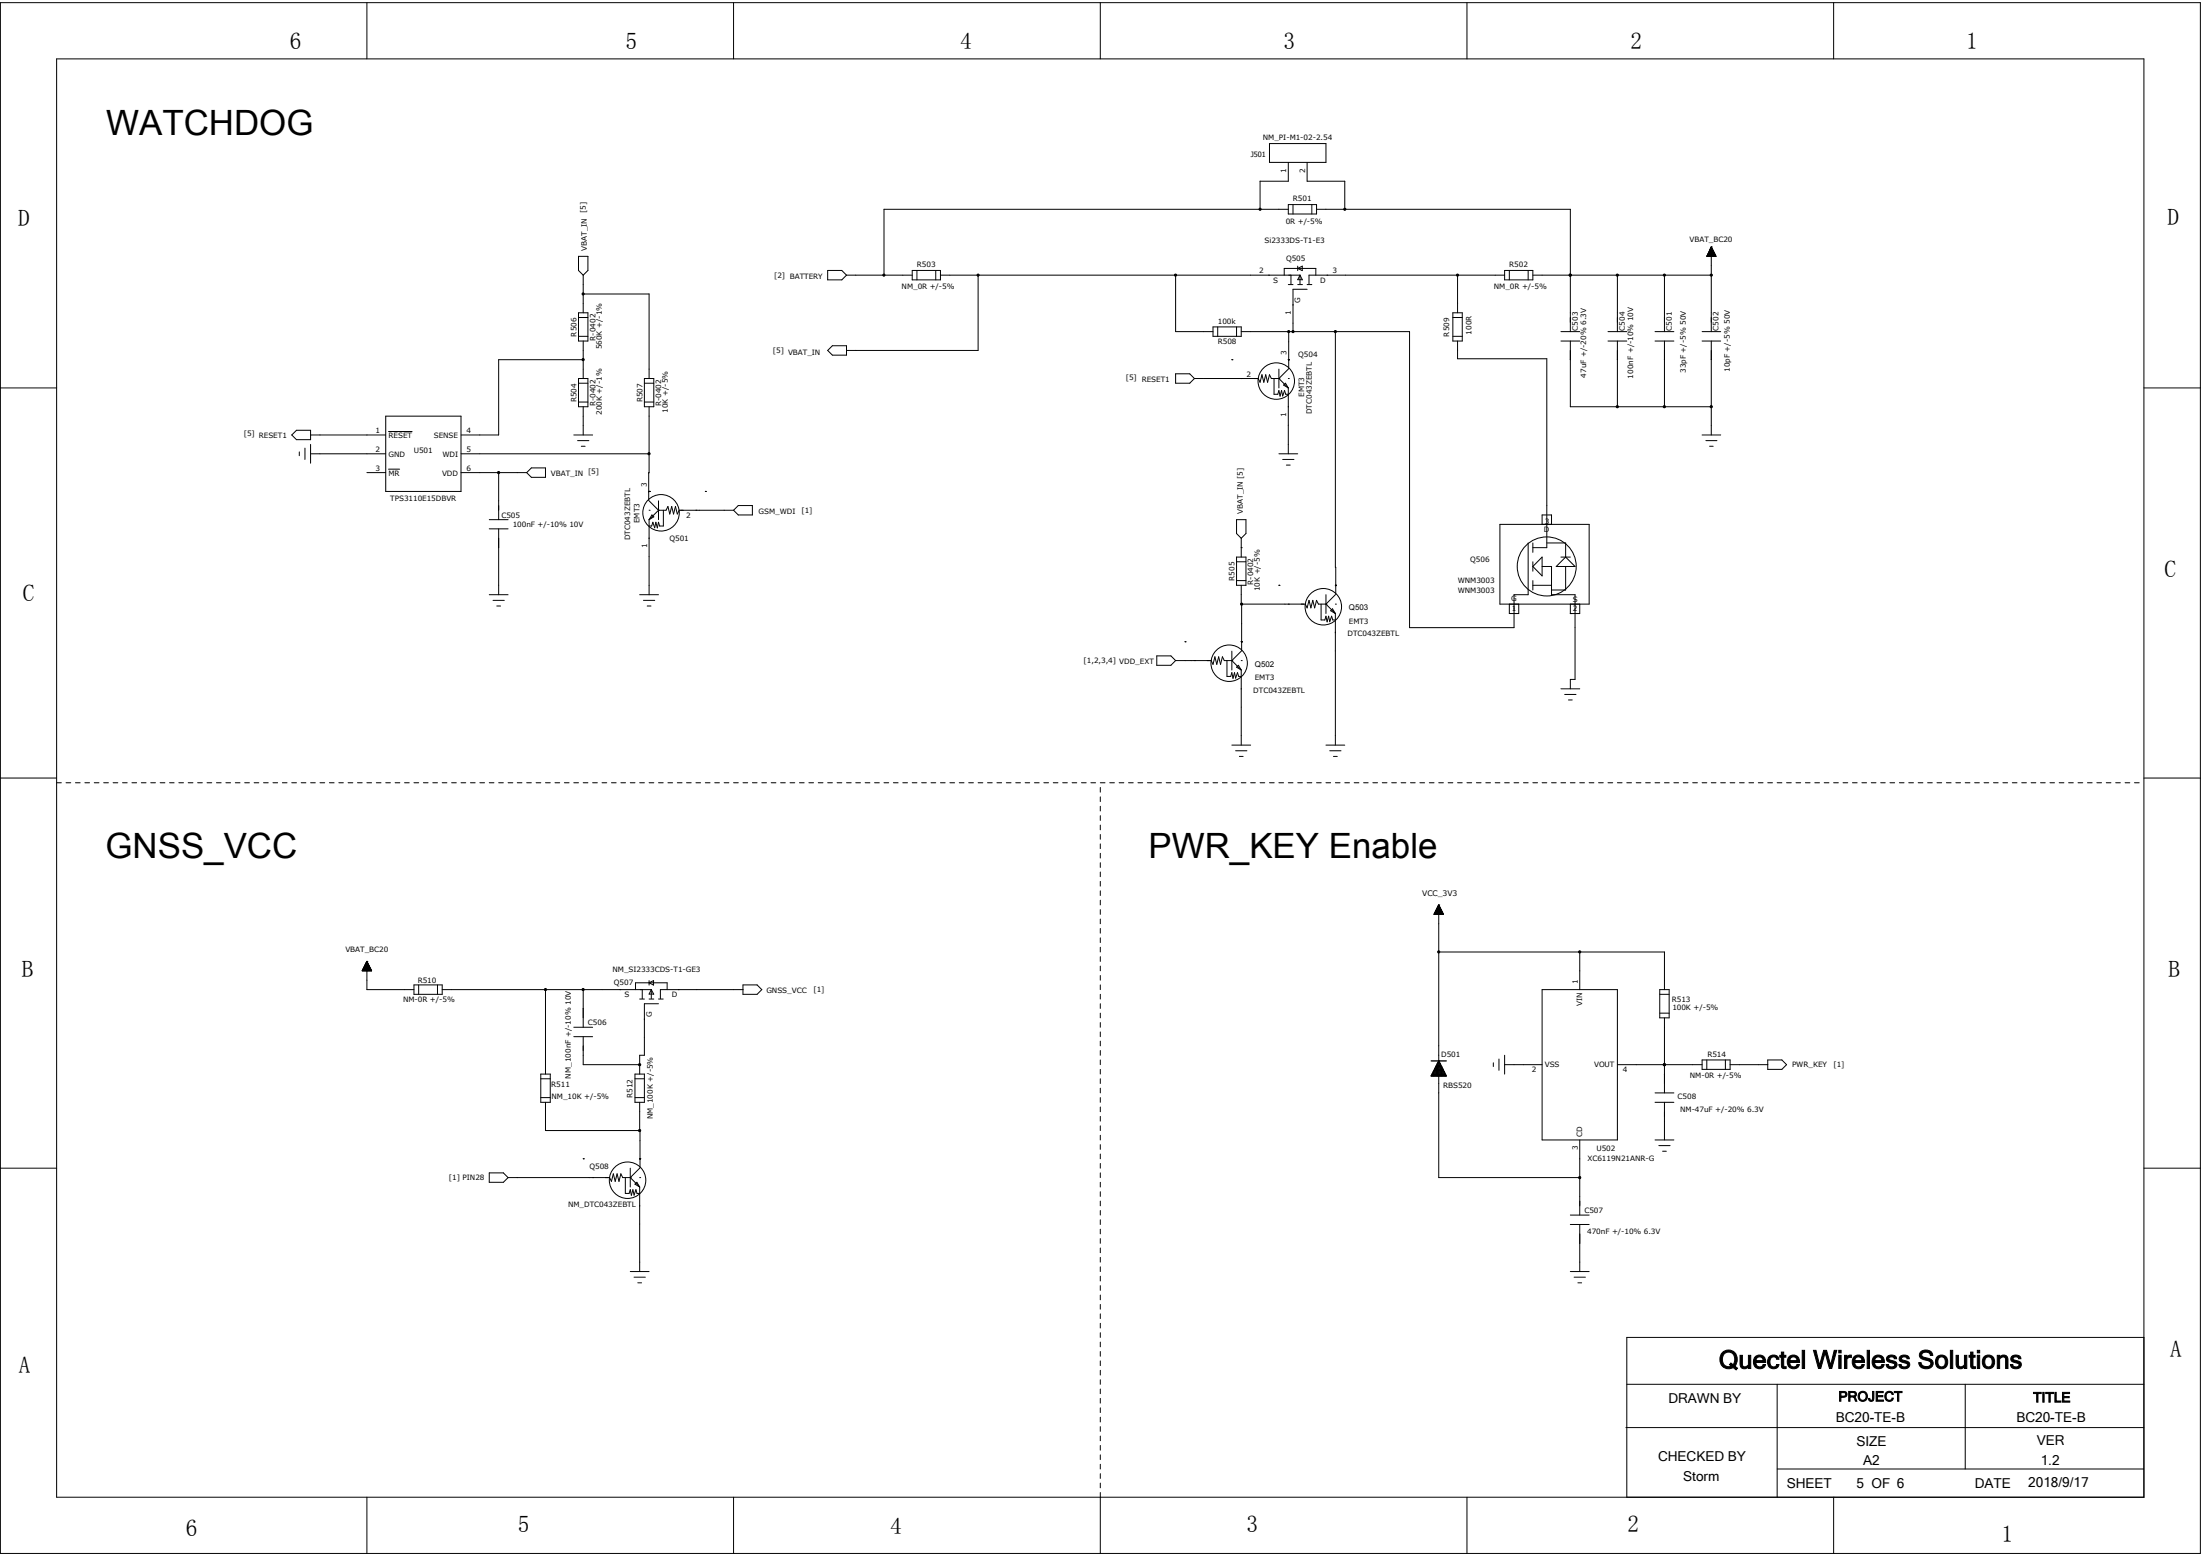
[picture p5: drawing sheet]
<svg xmlns="http://www.w3.org/2000/svg" width="297mm" height="210mm" viewBox="0 0 297 210" stroke-linecap="round" stroke-linejoin="round" font-family="sans-serif">
<g fill="none" stroke="#000" stroke-width=".13">
<path d="M.1 .4h296.8v209.3h-296.8zM7.6 7.9h281.7v194.2h-281.7zM49.5 .4v7.5M99 .4v7.5M148.5 .4v7.5M171.3 19.4h7.6v2.5h-7.6zM198 .4v7.5M247.4 .4v7.5M78.1 34.6h1.2v1.9l-.6 .6-.6-.6zM78.7 39.7h8.9v11.4M78.7 37.1v5.1M111.7 36.5h1.9l.6 .6-.6 .7h-1.9z"/>
<path d="M114.2 37.1h8.9M123.1 36.5h3.8v1.3h-3.8zM123.7 36.5v1.3M126.3 36.5v1.3M126.9 37.1h48.5M132 37.1v10.2h-17.8M158.6 37.1v7.7h5.1M173.3 37.1v-.9h4.3v.9M173.8 21.9v2.6h-3.8v3.7M173.8 27.6h3.9v1.3h-3.9zM173.8 28.2h-54.5v8.9M173.8 38.4h.7"/>
<path d="M174.2 37.1v1.3M174.5 27.6v1.3M175.1 38.4h.6M175.1 35.9v.6M175.1 36.2l.6-.3v.6zM175.4 37.1v1.3M175.4 37.1l.3 .7M175.4 37.1l-.3 .7h.6M176.4 39h-1.9v5.8M176.4 21.9v2.6h5.1v3.7M176.4 38.4h.6M177 27.6v1.3"/>
<path d="M177.7 28.2h34.2v16.6M196.7 37.1v5.1M203 37.1h-26.4v1.3M203 36.5h3.8v1.3h-3.8zM203.7 36.5v1.3M206.2 36.5v1.3M206.8 37.1h24.1M211.9 37.1h.1M218.2 37.1v7.7M224.6 37.1v7.7M230.3 34.5l1.2 .1M230.3 34.5v.1"/>
<path d="M230.4 34.5h1.1M230.4 34.4h1.1v.2M230.4 34.4v.2M230.4 34.4h1.1M230.4 34.3h1v.3M230.4 34.3v.3M230.5 34.3h.9M230.5 34.2h.9v.4M230.5 34.1h.8v.5M230.5 34.1v.5M230.6 34.1h.7M230.6 34h.7v.6"/>
<path d="M230.6 34v.6M230.6 34h.7M230.6 33.9h.6v.7M230.6 33.9v.7M230.7 33.9h.5M230.7 33.8h.5v.8M230.7 33.8h.5M230.7 33.7h.4v.9M230.7 33.7v.9M230.7 33.7h.4M230.8 33.6h.3v1M230.8 33.5h.2v1.1"/>
<path d="M230.8 33.5v1.1M230.8 33.5h.2M230.9 33.4h.1v1.2M230.9 33.3h.1M230.9 33.3v11.5M230.9 33.3l.7 1.3h-1.3zM230.9 33.4v1.2M231 33.6h-.2v1M231.4 34.2h-.9v.4M.1 52.4h7.5M39.4 58.7l.6-.6h1.9v1.2h-1.9zM41.9 58.7h10.1"/>
<path d="M41.9 60v2.5M52 56.2h10.2v10.1h-10.2zM52.4 58.2h3.2M77.4 58.7h2.6M77.9 59.5h1.6M78.1 45.4h1.2M78.1 42.2h1.2v3.8h-1.2zM78.1 51.1h1.2v3.8h-1.2zM78.1 54.3h1.2M78.1 51.7h1.2M78.1 42.9h1.2M78.7 48.5h-11.4v10.2h-5.1"/>
<path d="M78.7 46v5.1M78.7 54.9v3.8M87 51.1h1.2v3.8h-1.2zM87 54.3h1.2M87 51.7h1.2M87.6 54.9l-.1 12.6M111.7 47.3l.6-.6h1.9v1.2h-1.9zM158.6 50.5h1.9l.7 .6-.7 .6h-1.9zM161.2 51.1h8.6l.2 .5 .3-1 .2 1 .3-1 .2 1 .3-1 .3 .5h1M163.7 44.1h3.8v1.3h-3.8zM164.3 44.1v1.3M166.2 48.5h.1"/>
<path d="M166.9 44.1v1.3M167.5 51.1h.1M167.5 44.8h22.7v39.9h14.1v-4.4h1.9v-7M171.9 51.1v2.1h.5l.2-.5 .1 .8 .2-.8 .2 .7M172.6 51.1h.1M172.6 49.8v2.6M172.6 51.1l1.2 1.3M173.2 52l.3-.3 .3 .7zM173.8 51.1h.1M173.8 48.5h.1M173.8 52.4v8.8M173.8 49.8l-1.2 1.3"/>
<path d="M173.8 53.2h-.3l-.2-.5-.2 .8M173.9 44.8v5M180.2 44.8v35.4M196 45.4h1.3M196 42.2h1.3v3.8h-1.3zM196 42.9h1.3M196.7 46v2.4h12v25.5h-1.9M210.6 44.8h2.6M210.6 46h2.6M211.9 46v8.9h19M217 44.8h2.5M217 46h2.5"/>
<path d="M218.2 46v8.9M223.3 44.8h2.6M223.3 46h2.6M224.6 46v8.9M229.7 44.8h2.5M229.7 58.7h2.5M229.7 46h2.5M230.2 59.5h1.5M230.9 46v12.7M289.3 52.4h7.6M40.4 61v.5M41.1 60.5v1.5"/>
<path d="M41.9 61.2h10.1M49.5 63.8h2.5M52.4 63.3h1.5M62.2 61.2h25.4M62.2 63.8h8.9M66 70.1h2.6M66 71.4h2.6M67.3 63.8v6.3M67.3 71.4v8.9M71.1 63.8l.6-.6h1.9v1.2h-1.9zM78.4 60.2h.6M87.6 68.9h.1"/>
<path d="M87.6 66.3h.1M87.6 70.2v10.1M87.6 67.6l1.3 1.3M87.6 71h.3l.2-.5 .2 .7M88 69.5l.2 .3-.6 .3zM88.9 68.9h.1M88.9 67.6v2.5M88.9 68.9l-1.3 1.2M88.9 68.9h1l.2-.5 .3 1 .2-1 .3 1 .2-1 .3 1 .3-.5h7.3M89.5 68.9v2.1h-.5l-.1-.5-.2 .7-.2-.7-.2 .7M93.9 68.9h.1M95.2 66.3h.1"/>
<path d="M99.6 68.2h1.9v1.3h-1.9l-.6-.6zM166.9 70.1h1.2v1.9l-.6 .6-.6-.6zM166.9 75.2h1.2v3.8h-1.2zM166.9 78.4h1.2M166.9 75.8h1.2M167.5 73.9h.1M167.5 72.6v2.6M167.5 79v2.5h8.6l.3 .5 .2-1 .3 1 .2-1 .3 1 .3-1 .2 .5h1M172.6 79h.1M172.6 61.2h2.5M173.1 62h1.5M173.6 62.8h.5"/>
<path d="M180.2 79h.1M202.4 70.8h12v10.7h-12zM206.8 79h2.6M206.8 73.3v1.2M206.8 75.8v1.3M206.8 78.4v1.2M208.1 76.5h1.3v3.8h3.1v11.4h-.6v1.3M208.1 75.2v2.5l-1.3-1.2zM208.1 70.8v-1.3h1.3v1.3M208.7 73.3h2.6v1.9M210 76.5l1.3-1.3 1.2 1.3zM210.6 75.2h1.3"/>
<path d="M211.3 76.5v3.1h-1.9M230.7 60.2h.5M66 80.3h2.6M66.5 81h1.6M67 81.8h.5M86.3 80.3h2.6M86.8 81h1.5M87.3 81.8h.5M156.1 88.5h1.9l.6 .7-.6 .6h-1.9zM158.6 89.2h4.8l.3 .5 .2-1.1 .3 1.1 .2-1.1 .3 1.1 .3-1.1 .2 .6h1M159.9 86.6h.1M161.2 89.2h.1"/>
<path d="M165.6 89.2v2.1h.5l.1-.5 .2 .7 .2-.7 .1 .7M166.2 89.2h.1M166.2 87.9v2.5M166.2 89.2l1.3 1.2M166.9 90l.2-.2 .4 .6zM167.5 89.2h.1M167.5 86.6h.1M167.5 90.5v10.1M167.5 87.9l-1.3 1.3M167.5 91.3h-.4l-.1-.5-.3 .7M167.5 81.5v6.3M173.8 81.5h.1"/>
<path d="M178.3 81.5v2.2h.5l.1-.5 .2 .7 .2-.7 .1 .7M178.9 81.5h.1M178.9 80.3v2.5M178.9 81.5l1.3 1.3M179.6 82.4l.2-.2 .4 .6zM180.2 81.5h.1M180.2 80.3l-1.3 1.2M180.2 82.9v17.7M180.2 83.7h-.4l-.1-.5-.3 .7M203.7 81.5v1.3h1.2v-1.3M210.6 93h2.6M211.1 93.7h1.6"/>
<path d="M211.6 94.5h.6M211.9 82.8h.1M211.9 81.5v1.3M213.2 81.5v1.3h-1.3M.1 105h7.5M7.6 105.6h.7M8.9 105.6h.6M10.2 105.6h.6M11.5 105.6h.6M12.7 105.6h.7M14 105.6h.6M15.3 105.6h.6"/>
<path d="M16.5 105.6h.7M17.8 105.6h.6M19.1 105.6h.6M20.3 105.6h.7M21.6 105.6h.6M22.9 105.6h.6M24.1 105.6h.7M25.4 105.6h.6M26.7 105.6h.6M27.9 105.6h.7M29.2 105.6h.6M30.5 105.6h.6"/>
<path d="M31.7 105.6h.7M33 105.6h.7M34.3 105.6h.6M35.6 105.6h.6M36.8 105.6h.7M38.1 105.6h.6M39.4 105.6h.6M40.6 105.6h.7M41.9 105.6h.6M43.2 105.6h.6M44.4 105.6h.7M45.7 105.6h.6"/>
<path d="M47 105.6h.6M48.2 105.6h.7M49.5 105.6h.6M50.8 105.6h.6M52 105.6h.7M53.3 105.6h.7M54.6 105.6h.6M55.9 105.6h.6M57.1 105.6h.7M58.4 105.6h.6M59.7 105.6h.6M60.9 105.6h.7"/>
<path d="M62.2 105.6h.6M63.5 105.6h.6M64.7 105.6h.7M66 105.6h.7M67.3 105.6h.6M68.6 105.6h.6M69.8 105.6h.6M71.1 105.6h.6M72.3 105.6h.7M73.6 105.6h.7M74.9 105.6h.6M76.2 105.6h.6"/>
<path d="M77.4 105.6h.7M78.7 105.6h.6M80 105.6h.6M81.2 105.6h.7M82.5 105.6h.6M83.8 105.6h.6M85 105.6h.7M86.3 105.6h.7M87.6 105.6h.6M88.9 105.6h.6M90.1 105.6h.7M91.4 105.6h.6"/>
<path d="M92.6 105.6h.7M93.9 105.6h.6M95.2 105.6h.6M96.4 105.6h.7M97.7 105.6h.7M99 105.6h.6M100.3 105.6h.6M101.5 105.6h.7M102.8 105.6h.6M104.1 105.6h.6M105.3 105.6h.7M106.6 105.6h.6"/>
<path d="M107.9 105.6h.6M109.1 105.6h.7M110.4 105.6h.7M111.7 105.6h.6M113 105.6h.6M114.2 105.6h.7M115.5 105.6h.6M116.7 105.6h.7M118 105.6h.6M119.3 105.6h.6M120.6 105.6h.6M121.8 105.6h.7"/>
<path d="M123.1 105.6h.6M124.4 105.6h.6M125.6 105.6h.7M126.9 105.6h.6M128.2 105.6h.6M129.4 105.6h.7M130.7 105.6h.6M132 105.6h.6M133.3 105.6h.6M134.5 105.6h.7M135.8 105.6h.6M137.1 105.6h.6"/>
<path d="M138.3 105.6h.6M139.6 105.6h.6M140.9 105.6h.6M142.1 105.6h.7M143.4 105.6h.6M144.7 105.6h.6M145.9 105.6h.7M147.2 105.6h.6M148.5 106.3v.6M148.5 107.5v.7M148.5 108.8v.7M148.5 110.1v.6"/>
<path d="M148.5 111.4v.6M148.5 112.6v.7M148.5 113.9v.6M148.5 115.2v.6M148.5 116.4v.7M148.5 117.7v.6M148.5 119v.6M148.5 105.6h.6M149.7 105.6h.7M151 105.6h.6M152.3 105.6h.6M153.6 105.6h.6"/>
<path d="M154.8 105.6h.7M156.1 105.6h.6M157.4 105.6h.6M158.6 105.6h.7M159.9 105.6h.6M161.2 105.6h.6M162.4 105.6h.6M163.7 105.6h.6M165 105.6h.6M166.2 105.6h.7M166.2 100.6h2.6M166.7 101.3h1.6"/>
<path d="M167.2 102.1h.5M167.5 105.6h.6M168.8 105.6h.6M170 105.6h.7M171.3 105.6h.6M172.6 105.6h.6M173.8 105.6h.7M175.1 105.6h.6M176.4 105.6h.6M177.7 105.6h.6M178.9 105.6h.7M178.9 100.6h2.6"/>
<path d="M179.4 101.3h1.6M179.9 102.1h.5M180.2 105.6h.6M181.5 105.6h.6M182.7 105.6h.7M184 105.6h.6M185.3 105.6h.6M186.5 105.6h.7M187.8 105.6h.6M189.1 105.6h.6M190.3 105.6h.7M191.6 105.6h.6"/>
<path d="M192.9 105.6h.6M194.1 105.6h.7M195.4 105.6h.6M196.7 105.6h.6M198 105.6h.6M199.2 105.6h.7M200.5 105.6h.6M201.8 105.6h.6M203 105.6h.7M204.3 105.6h.6M205.6 105.6h.6M206.8 105.6h.7"/>
<path d="M208.1 105.6h.6M209.4 105.6h.6M210.6 105.6h.7M211.9 105.6h.6M213.2 105.6h.6M214.4 105.6h.7M215.7 105.6h.6M217 105.6h.6M218.2 105.6h.7M219.5 105.6h.7M220.8 105.6h.6M222.1 105.6h.6"/>
<path d="M223.3 105.6h.7M224.6 105.6h.6M225.9 105.6h.6M227.1 105.6h.7M228.4 105.6h.6M229.7 105.6h.6M230.9 105.6h.7M232.2 105.6h.6M233.5 105.6h.6M234.7 105.6h.7M236 105.6h.6M237.3 105.6h.6"/>
<path d="M238.5 105.6h.7M239.8 105.6h.6M241.1 105.6h.6M242.3 105.6h.7M243.6 105.6h.7M244.9 105.6h.6M246.2 105.6h.6M247.4 105.6h.7M248.7 105.6h.6M250 105.6h.6M251.2 105.6h.7M252.5 105.6h.6"/>
<path d="M253.8 105.6h.6M255 105.6h.7M256.3 105.6h.6M257.6 105.6h.6M258.8 105.6h.7M260.1 105.6h.6M261.4 105.6h.6M262.6 105.6h.7M263.9 105.6h.7M265.2 105.6h.6M266.5 105.6h.6M267.7 105.6h.7"/>
<path d="M269 105.6h.6M270.3 105.6h.6M271.5 105.6h.7M272.8 105.6h.6M274.1 105.6h.6M275.3 105.6h.7M276.6 105.6h.6M277.9 105.6h.6M279.1 105.6h.7M280.4 105.6h.6M281.7 105.6h.6M282.9 105.6h.7"/>
<path d="M284.2 105.6h.7M285.5 105.6h.6M286.8 105.6h.6M288 105.6h.7M289.3 105h7.6M48.9 131h1.2M48.9 130.9h1.2M48.9 131v-.1h1.2v.1M49 130.8h1M49 130.8h1v.2M49.1 131v-.3h.9v.3M49.1 130.6h.8"/>
<path d="M49.1 130.6h.8v.4M49.1 130.5v.5M49.1 130.5h.8M49.1 131v-.5h.8v.5M49.2 130.4h.6M49.2 130.4h.6v.6M49.2 130.3v.7M49.2 130.3h.6M49.3 130.3h.5v.7M49.3 130.2v.8M49.3 130.2h.4M49.3 130.2h.4v.8"/>
<path d="M49.4 130.1h.3v.9M49.4 130v1M49.4 130h.2M49.4 130h.2v1M49.4 129.9v1.1M49.4 129.9h.2M49.5 129.8h.1v1.2M49.5 129.8v1.2M49.5 129.8h.1M49.5 129.8v3.8h6.4M49.5 129.8l-.6 1.2M49.5 129.8l.6 1.2h-1.2"/>
<path d="M49.7 130.1h-.4v.9M50 130.7h-1v.3M55.9 132.9h3.8v1.3h-3.8zM56.5 132.9v1.3M59 132.9v1.3M59.7 133.6h28.2M73.6 133.6v11.4M77.4 139.9h2.6M77.4 138.6h2.6M78.7 133.6v5M78.7 139.9v3.8h7.6M85.8 133.6v-1h4.2v1"/>
<path d="M86.3 134.8h.7M86.7 133.6v1.2M87.6 132.3v.6M87.6 134.8h.6M87.6 132.6l.6-.3v.6zM87.9 133.6v1.2M87.9 133.6l.3 .6M87.9 133.6l-.3 .6h.6M88.9 135.5h-1.9v6.9h-.7v2.6M88.9 134.8h.6M100.3 132.9h1.9l.6 .7-.6 .6h-1.9zM100.3 133.6h-11.2v1.2"/>
<path d="M148.5 120.2v.7M148.5 121.5v.6M148.5 122.8v.6M148.5 124v.7M148.5 125.3v.6M148.5 126.6v.6M148.5 127.8v.7M148.5 129.1v.7M148.5 130.4v.6M148.5 131.7v.6M148.5 132.9v.7M148.5 134.2v.6"/>
<path d="M148.5 135.5v.6M148.5 136.7v.7M148.5 138v.6M148.5 139.3v.6M193.5 123.3l1.3 .1M193.5 123.3v.1M193.6 123.3h1.1M193.6 123.4v-.2h1.1v.2M193.6 123.2h1.1M193.6 123.4v-.3h1v.3M193.7 123.1h.9M193.7 123.4v-.4h.9v.4"/>
<path d="M193.7 123h.9M193.7 123.4v-.5h.8v.5M193.8 122.9h.7M193.8 122.8h.7v.6M193.8 122.8v.6M193.8 122.8h.7M193.8 122.7h.6v.7M193.8 122.7v.7M193.9 122.7h.5M193.9 122.6h.5v.8M193.9 122.6v.8M193.9 122.6h.5"/>
<path d="M193.9 122.5h.4v.9M193.9 122.5v.9M194 122.5h.3M194 122.4h.3v1M194 122.3h.2v1.1M194 122.3v1.1M194.1 122.3h.1M194.1 122.2h.1v1.2M194.1 122.2v1.2M194.1 122.2h.1M194.1 122.1h.1M194.1 128.5h30.5v5.1"/>
<path d="M194.1 122.1v21.1M194.1 122.1l.7 1.3h-1.3zM194.3 122.4h-.3v1M208.1 133.6h10.1v20.2h-10.1zM213.2 128.5v5.1M224 134.2h1.2M224 133.6h1.2v3.8h-1.2zM224 136.7h1.2M224.6 137.4v10.1M.1 157.7h7.5M66 158.3h1.9l.7 .6-.7 .7h-1.9zM68.6 158.9h13.7l.2 .5 .3-1 .2 1 .3-1 .2 1 .3-1 .2 .5h1"/>
<path d="M73 145h1.3v3.8h-1.3zM73 148.1h1.3M73 145.6h1.3M73.6 148.8v3.8h12.8v5M78.7 156.4h.1M80 158.9h.1M84.4 158.9v2.2h.5l.1-.5 .2 .7 .2-.7 .2 .7M85 158.9h.1M85 157.7v2.5M85 158.9l1.3 1.3M85.7 145h1.3v3.8h-1.3zM85.7 148.1h1.3"/>
<path d="M85.7 145.6h1.3M85.7 159.8l.2-.2 .4 .6zM86.3 158.9h.1M86.3 156.4h.1M86.3 143.7h.1M86.3 148.8v3.8M86.3 157.7l-1.3 1.2M148.5 140.5v.6M148.5 141.8v.6M148.5 143.1v.6M148.5 144.3v.7M148.5 145.6v.6"/>
<path d="M148.5 146.9v.6M148.5 148.1v.7M148.5 149.4v.6M148.5 150.7v.6M148.5 151.9v.7M148.5 153.2v.6M148.5 154.5v.6M148.5 155.8v.6M148.5 157v.7M148.5 158.3v.6M148.5 159.6v.6M194.1 145.2v13.7h19.1"/>
<path d="M201.5 143.4v.5M202.3 142.9v1.6M203 142.4v2.6M203 143.7h5.1M213.2 153.8v10.2M218.2 143.7h11.5M223.3 148.8h2.6M223.3 153.8h2.6M223.3 147.5h2.6M223.8 154.6h1.6M224.3 155.4h.6M224.6 143.7h.1"/>
<path d="M224.6 148.8v5M229.7 143.1h3.8v1.2h-3.8zM230.3 143.1v1.2M232.8 143.1v1.2M233.5 143.7h5M238.5 143.1h1.9l.7 .6-.7 .6h-1.9zM289.3 157.7h7.6M85 171.6h2.6M85.6 172.4h1.5M86.1 173.1h.5M86.3 160.3v11.3M86.3 161.1h-.3l-.2-.5-.2 .7"/>
<path d="M148.5 160.8v.7M148.5 162.1v.6M148.5 163.4v.6M148.5 164.6v.7M148.5 165.9v.6M148.5 167.2v.6M148.5 168.4v.7M148.5 169.7v.6M148.5 171v.6M148.5 172.2v.7M148.5 173.5v.6M148.5 174.8v.6"/>
<path d="M148.5 176.1v.6M148.5 177.3v.7M148.5 178.6v.6M148.5 179.9v.6M211.9 164h2.5M211.9 165.3h2.5M211.9 171.6h2.5M212.4 172.4h1.5M212.9 173.1h.5M213.2 165.3v6.3M148.5 181.1v.7M148.5 182.4v.6"/>
<path d="M148.5 183.7v.6M148.5 184.9v.7M148.5 186.2v.6M148.5 187.5v.6M148.5 188.7v.7M148.5 190v.6M148.5 191.3v.6M148.5 192.5v.7M148.5 193.8v.6M148.5 195.1v.6M148.5 196.4v.6M148.5 197.6v.7"/>
<path d="M148.5 198.9v.6M219.4 192.7h69.9M219.5 186.8h69.8M239.8 186.8v15.3M239.8 198.3h49.5M265.2 186.8v11.5M289.3 180.5h-69.8v21.6M49.5 202.1v7.6M99 202.1v7.6M148.5 200.2v.6M148.5 201.4v8.3M198 202.1v7.6"/>
<path d="M247.4 202.1v7.6"/>
<circle cx="172.2" cy="51.4" r="2.46"/>
<circle cx="89.2" cy="69.2" r="2.46"/>
<circle cx="208.7" cy="76.4" r="4"/>
<circle cx="165.9" cy="89.5" r="2.46"/>
<circle cx="178.6" cy="81.9" r="2.46"/>
<circle cx="84.7" cy="159.3" r="2.46"/>
</g>
<g fill="none" stroke="#000" stroke-width=".18">
<path d="M193.1 143.2h2.1M193.1 145.2h2M193.2 145h1.9v.2M193.3 144.9v.3M193.3 144.8h1.7M193.4 144.7h1.5v.5M193.5 144.6v.6M193.5 144.5h1.3M193.6 144.3h1.1v.9M193.6 144.2v1M193.7 144.1h.9M193.8 143.9h.7"/>
<path d="M193.8 143.8v1.4M193.9 143.8h.5M193.9 143.6h.4M194 143.5v1.7M194 143.4h.2M194.1 143.2h.1M194.1 143.2l1.1 2h-2.1zM194.2 143.2v2M194.3 143.6v1.6M194.5 143.9v1.3"/>
</g>
<g fill="#000" stroke="#000" stroke-width=".13">
<circle cx="78.7" cy="39.7" r=".15"/>
<circle cx="119.3" cy="37.1" r=".15"/>
<circle cx="132" cy="37.1" r=".14"/>
<circle cx="158.6" cy="37.1" r=".15"/>
<circle cx="170" cy="28.2" r=".15"/>
<circle cx="181.5" cy="28.2" r=".15"/>
<circle cx="196.7" cy="37.1" r=".14"/>
<circle cx="211.9" cy="37.1" r=".15"/>
<circle cx="218.2" cy="37.1" r=".15"/>
<circle cx="224.6" cy="37.1" r=".15"/>
<circle cx="230.9" cy="37.1" r=".15"/>
<circle cx="78.7" cy="48.5" r=".15"/>
<circle cx="173.9" cy="44.8" r=".15"/>
<circle cx="174.5" cy="44.8" r=".15"/>
<circle cx="180.2" cy="44.8" r=".15"/>
<circle cx="218.2" cy="54.9" r=".15"/>
<circle cx="224.6" cy="54.9" r=".15"/>
<circle cx="230.9" cy="54.9" r=".15"/>
<circle cx="67.3" cy="63.8" r=".15"/>
<circle cx="87.6" cy="61.2" r=".15"/>
<circle cx="167.5" cy="81.5" r=".15"/>
<circle cx="73.6" cy="133.6" r=".15"/>
<circle cx="78.7" cy="133.6" r=".15"/>
<circle cx="194.1" cy="128.5" r=".15"/>
<circle cx="213.2" cy="128.5" r=".15"/>
<circle cx="86.3" cy="152.6" r=".15"/>
<circle cx="86.3" cy="143.7" r=".15"/>
<circle cx="213.2" cy="158.9" r=".15"/>
<circle cx="224.6" cy="143.7" r=".15"/>
</g>
<g font-size="4.7">
<text x="14.3" y="18.2">WATCHDOG</text>
<text x="14.2" y="115.7">GNSS_VCC</text>
<text x="155" y="115.7">PWR_KEY Enable</text>
</g>
<text font-size="3.4" x="231.9" y="184.7">Quectel Wireless Solutions</text>
<g font-size="3.2">
<text x="39.1" y="6.7">6</text>
<text x="84.4" y="6.7">5</text>
<text x="129.6" y="6.7">4</text>
<text x="173.2" y="6.7">3</text>
<text x="220" y="6.7">2</text>
<text x="265.3" y="6.7">1</text>
<text x="2.4" y="30.5">D</text>
<text x="292.5" y="30.4">D</text>
<text x="292.1" y="77.9">C</text>
<text x="3.1" y="81.2">C</text>
<text x="2.9" y="131.9">B</text>
<text x="292.6" y="131.9">B</text>
<text x="2.6" y="185.3">A</text>
<text x="292.9" y="183.2">A</text>
<text x="25.1" y="207.3">6</text>
<text x="69.9" y="206.8">5</text>
<text x="120.1" y="207.1">4</text>
<text x="168.2" y="206.8">3</text>
<text x="219.6" y="206.8">2</text>
<text x="270.1" y="208.1">1</text>
</g>
<g font-size="1.8">
<text x="225.1" y="189.4">DRAWN BY</text>
<text x="247.7" y="191.9">BC20-TE-B</text>
<text x="248.1" y="189.1">PROJECT</text>
<text x="272.1" y="191.9">BC20-TE-B</text>
<text x="274.4" y="189.2">TITLE</text>
<text x="223.7" y="197.1">CHECKED BY</text>
<text x="250.5" y="195.2">SIZE</text>
<text x="251.4" y="197.7">A2</text>
<text x="274.9" y="195">VER</text>
<text x="275.4" y="197.7">1.2</text>
<text x="227.1" y="199.9">Storm</text>
<text x="241.1" y="200.8">SHEET</text>
<text x="250.5" y="200.8">5 OF 6</text>
<text x="266.5" y="200.8">DATE</text>
<text x="273.7" y="200.7">2018/9/17</text>
</g>
<g font-size="1.1">
<text x="182" y="82.3">Q503</text>
<text x="169.3" y="90">Q502</text>
</g>
<g font-size="1">
<text x="168.8" y="21.1">J501</text>
<text x="170.4" y="18.9">NM_PI-M1-02-2.54</text>
<text x="173.6" y="23.3" transform="rotate(-90 173.6 23.3)">1</text>
<text x="176.1" y="23.3" transform="rotate(-90 176.1 23.3)">2</text>
<text x="174.5" y="27.2">R501</text>
<text x="79.2" y="33.9" transform="rotate(-90 79.2 33.9)">VBAT_IN [5]</text>
<text x="170.6" y="32.8">Si2333DS-T1-E3</text>
<text x="173.5" y="30.2">0R +/-5%</text>
<text x="173.5" y="35.2">Q505</text>
<text x="228" y="32.7">VBAT_BC20</text>
<text x="104.5" y="37.5">[2] BATTERY</text>
<text x="121.7" y="39.1">NM_0R +/-5%</text>
<text x="123.7" y="36.1">R503</text>
<text x="169.9" y="36.9">2</text>
<text x="171.8" y="38.2">S</text>
<text x="175.5" y="40.8" transform="rotate(-90 175.5 40.8)">G</text>
<text x="178.1" y="38.2">D</text>
<text x="179.8" y="36.9">3</text>
<text x="201.6" y="39.1">NM_0R +/-5%</text>
<text x="203.7" y="36.1">R502</text>
<text x="77.8" y="45.4" transform="rotate(-90 77.8 45.4)">R506</text>
<text x="80.3" y="46" transform="rotate(-90 80.3 46)">R-0402</text>
<text x="81.2" y="47.2" transform="rotate(-90 81.2 47.2)">560K +/-1%</text>
<text x="104.3" y="47.7">[5]</text>
<text x="106.3" y="48">VBAT_IN</text>
<text x="164.3" y="46.5">R508</text>
<text x="164.3" y="43.7">100k</text>
<text x="173.6" y="47.9" transform="rotate(-90 173.6 47.9)">3</text>
<text x="174.2" y="42.5" transform="rotate(-90 174.2 42.5)">1</text>
<text x="195.6" y="45.4" transform="rotate(-90 195.6 45.4)">R509</text>
<text x="198.6" y="45.2" transform="rotate(-90 198.6 45.2)">100R</text>
<text x="212.9" y="44.7" transform="rotate(-90 212.9 44.7)">C503</text>
<text x="219.2" y="44.7" transform="rotate(-90 219.2 44.7)">C504</text>
<text x="225.6" y="44.7" transform="rotate(-90 225.6 44.7)">C501</text>
<text x="231.9" y="44.7" transform="rotate(-90 231.9 44.7)">C502</text>
<text x="151.9" y="51.3">[5]</text>
<text x="154.1" y="51.6">RESET1</text>
<text x="168.2" y="50.9">2</text>
<text x="175.2" y="48.2">Q504</text>
<text x="176" y="53.6" transform="rotate(-90 176 53.6)">EMT3</text>
<text x="214" y="51" transform="rotate(-90 214 51)">47uF +/-20% 6.3V</text>
<text x="220.4" y="51.1" transform="rotate(-90 220.4 51.1)">100nF +/-10% 10V</text>
<text x="227.5" y="50.3" transform="rotate(-90 227.5 50.3)">33pF +/-5% 50V</text>
<text x="233.4" y="50.2" transform="rotate(-90 233.4 50.2)">10pF +/-5% 50V</text>
<text x="32.9" y="58.8">[5]</text>
<text x="34.9" y="59.1">RESET1</text>
<text x="50.7" y="58.5">1</text>
<text x="52.4" y="59.1">RESET</text>
<text x="58.5" y="59.1">SENSE</text>
<text x="63" y="58.5">4</text>
<text x="77.8" y="54.3" transform="rotate(-90 77.8 54.3)">R504</text>
<text x="80.3" y="54.8" transform="rotate(-90 80.3 54.8)">R-0402</text>
<text x="81.2" y="56" transform="rotate(-90 81.2 56)">200K +/-1%</text>
<text x="86.7" y="54.3" transform="rotate(-90 86.7 54.3)">R507</text>
<text x="89.2" y="54.8" transform="rotate(-90 89.2 54.8)">R-0402</text>
<text x="90.1" y="55.7" transform="rotate(-90 90.1 55.7)">10K +/-5%</text>
<text x="173.6" y="56.2" transform="rotate(-90 173.6 56.2)">1</text>
<text x="177" y="55.9" transform="rotate(-90 177 55.9)">DTC043ZEBTL</text>
<text x="50.7" y="61">2</text>
<text x="50.7" y="63.6">3</text>
<text x="52.4" y="61.6">GND</text>
<text x="52.4" y="64.2">MR</text>
<text x="55.8" y="61.1">U501</text>
<text x="59.7" y="64.2">VDD</text>
<text x="59.7" y="61.6">WDI</text>
<text x="63" y="61">5</text>
<text x="63" y="63.6">6</text>
<text x="74.3" y="64.2">VBAT_IN [5]</text>
<text x="87.3" y="65.7" transform="rotate(-90 87.3 65.7)">3</text>
<text x="52.7" y="67.6">TPS3110E15DBVR</text>
<text x="67.7" y="69.9">C505</text>
<text x="69.2" y="71.1">100nF +/-10% 10V</text>
<text x="86.3" y="70.6" transform="rotate(-90 86.3 70.6)">EMT3</text>
<text x="92.6" y="69.9">2</text>
<text x="102.4" y="69.4">GSM_WDI</text>
<text x="108.1" y="69.2">[1]</text>
<text x="167.7" y="69.4" transform="rotate(-90 167.7 69.4)">VBAT_IN [5]</text>
<text x="208.3" y="71.8">D</text>
<text x="208.4" y="70.7">3</text>
<text x="85" y="72.9" transform="rotate(-90 85 72.9)">DTC043ZEBTL</text>
<text x="87.3" y="74" transform="rotate(-90 87.3 74)">1</text>
<text x="90.3" y="73">Q501</text>
<text x="198.4" y="75.8">Q506</text>
<text x="166.6" y="78.4" transform="rotate(-90 166.6 78.4)">R505</text>
<text x="169.1" y="78.9" transform="rotate(-90 169.1 78.9)">R-0402</text>
<text x="170" y="79.8" transform="rotate(-90 170 79.8)">10K +/-5%</text>
<text x="196.7" y="78.7">WNM3003</text>
<text x="196.7" y="80">WNM3003</text>
<text x="203.9" y="81.2">G</text>
<text x="204" y="82.4">1</text>
<text x="212.2" y="81.3">S</text>
<text x="212.3" y="82.4">2</text>
<text x="146.2" y="89.5">[1,2,3,4] VDD_EXT</text>
<text x="181.8" y="85.9">DTC043ZEBTL</text>
<text x="182" y="84.2">EMT3</text>
<text x="169.1" y="93.5">DTC043ZEBTL</text>
<text x="169.3" y="91.8">EMT3</text>
<text x="191.9" y="121">VCC_3V3</text>
<text x="46.6" y="128.5">VBAT_BC20</text>
<text x="82.6" y="131.2">NM_SI2333CDS-T1-GE3</text>
<text x="54.4" y="135.2">NM-0R +/-5%</text>
<text x="56.4" y="132.7">R510</text>
<text x="82.8" y="132.9">Q507</text>
<text x="84.3" y="134.6">S</text>
<text x="87.9" y="137.3" transform="rotate(-90 87.9 137.3)">G</text>
<text x="90.6" y="134.6">D</text>
<text x="103.4" y="134.1">GNSS_VCC</text>
<text x="109.8" y="133.9">[1]</text>
<text x="212.9" y="132.8" transform="rotate(-90 212.9 132.8)">1</text>
<text x="213.5" y="135.8" transform="rotate(-90 213.5 135.8)">VIN</text>
<text x="225.6" y="135.2">R513</text>
<text x="225.7" y="136.4">100K +/-5%</text>
<text x="79.3" y="138.4">C506</text>
<text x="194.5" y="142.7">D501</text>
<text x="230.4" y="142.7">R514</text>
<text x="74.4" y="146.7">R511</text>
<text x="74.4" y="148.4">NM_10K +/-5%</text>
<text x="77" y="145.6" transform="rotate(-90 77 145.6)">NM_100nF +/-10% 10V</text>
<text x="85.3" y="148.2" transform="rotate(-90 85.3 148.2)">R512</text>
<text x="194.7" y="146.9">RBS520</text>
<text x="206.7" y="144.7">2</text>
<text x="208.4" y="144.1">VSS</text>
<text x="215.1" y="144.1">VOUT</text>
<text x="219" y="144.7">4</text>
<text x="226.4" y="148.4">C508</text>
<text x="228" y="145.5">NM-0R +/-5%</text>
<text x="241.8" y="144.1">PWR_KEY</text>
<text x="247.4" y="144.1">[1]</text>
<text x="88.1" y="151.1" transform="rotate(-90 88.1 151.1)">NM_100K +/-5%</text>
<text x="212.9" y="155.2" transform="rotate(-90 212.9 155.2)">3</text>
<text x="213.5" y="153.5" transform="rotate(-90 213.5 153.5)">CD</text>
<text x="215.4" y="155.4">U502</text>
<text x="226.7" y="150">NM-47uF +/-20% 6.3V</text>
<text x="60.6" y="159.2">[1] PIN28</text>
<text x="79.5" y="157.8">Q508</text>
<text x="214.2" y="156.6">XC6119N21ANR-G</text>
<text x="76.7" y="162.9">NM_DTC043ZEBTL</text>
<text x="213.8" y="163.7">C507</text>
<text x="214.2" y="166.5">470nF +/-10% 6.3V</text>
</g>
</svg>
